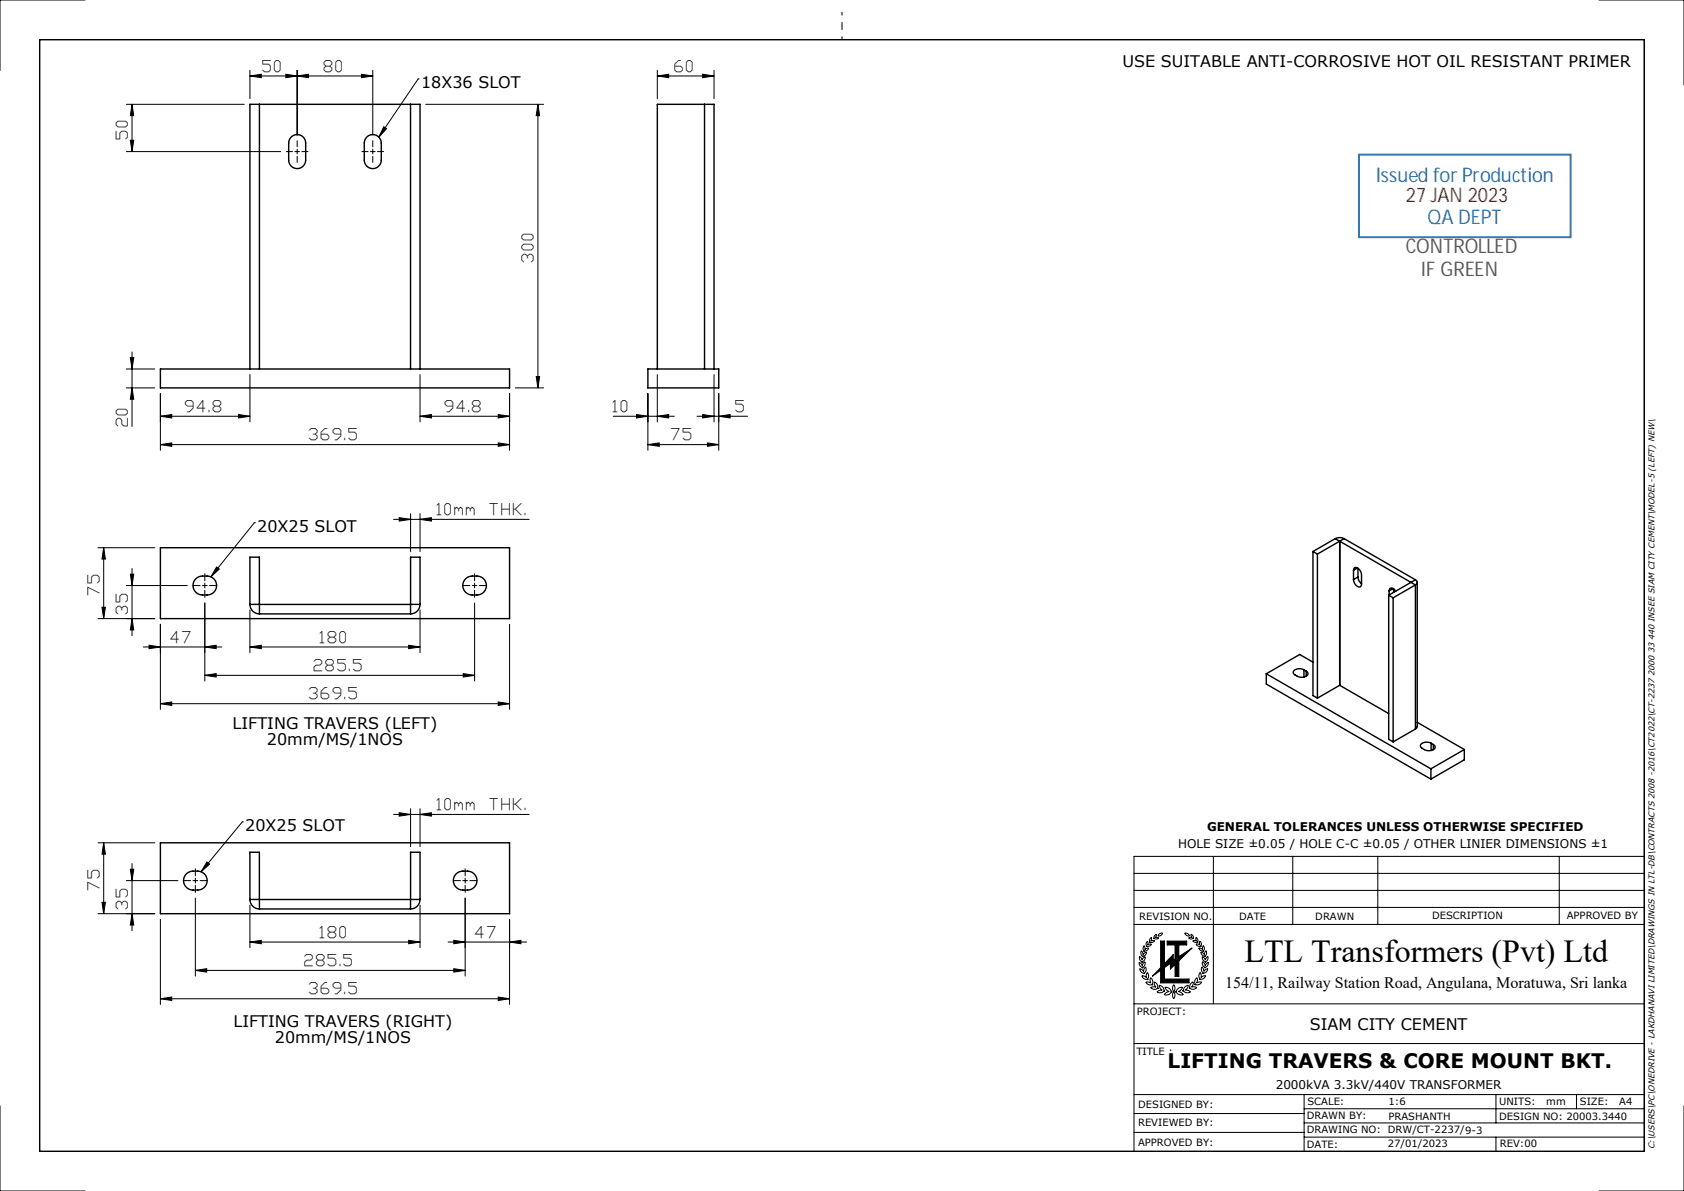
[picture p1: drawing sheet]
<svg xmlns="http://www.w3.org/2000/svg" width="297mm" height="210mm" viewBox="0 0 297 210" stroke-linecap="round" stroke-linejoin="round" font-family="sans-serif">
<g fill="none" stroke="#000" stroke-width=".18">
<path d="M15 0h-15v12.4M22.3 18.4h20.8M23.3 18.4v8.3M23.3 18.4l.3 2h-.6zM44.1 13.4l2-.3v.6zM44.1 13.4h21.6M44.1 12.4v5M50.4 13.1l2 .3-2 .3zM52.4 13.4l2-.3v.6zM52.4 12.4v11.4M63.7 13.1l2 .3-2 .3zM65.7 12.4v11.4"/>
<path d="M73.7 13.9h.1M73.7 13.9l-6.9 10.3M75.1 18.4h20.8M94.9 18.4l.3 2h-.6zM94.9 18.4v50M115.9 13.4l2-.3v.6zM115.9 12.4v5M115.9 13.4h10M123.9 13.1l2 .3-2 .3zM125.9 12.4v5M282 0h15v15M290 7v196"/>
<path d="M22.3 26.7h27.2M23 24.7h.6l-.3 2zM52 26.7h.8M52.4 26.3v.8M65.3 26.7h.9M65.7 26.3v.8M67.7 22.3l.5 .4-1.4 1.5zM22.3 68.4h5M22.3 65.1h5M23 63.1h.6l-.3 2zM23.3 62.1v13.1M23.3 68.4l.3 2h-.6z"/>
<path d="M28.3 78.4l2-.3v.6zM28.3 69.4v10M28.3 78.4h61.6M28.3 73.4l2-.3v.6zM28.3 73.4h15.8M42.1 73.1l2 .3-2 .3zM44.1 66.1v8.3M74.1 73.4l2-.3v.6zM74.1 73.4h15.8M74.1 66.1v8.3M87.9 73.1l2 .3-2 .3zM87.9 78.1l2 .3-2 .3z"/>
<path d="M89.9 69.4v10M90.9 68.4h5M94.6 66.4h.6l-.3 2zM108.2 73.4h10.7M112.3 73.1l2 .3-2 .3zM114.3 78.4l2-.3v.6zM114.3 78.4h12.5M114.3 69.4v10M115.9 73.4l2-.3v.6zM115.9 66.1v8.3M122.9 73.4h8.9M123.9 73.1l2 .3-2 .3z"/>
<path d="M124.8 78.1l2 .3-2 .3zM125.9 66.1v8.3M126.8 69.4v10M126.8 73.4l2-.3v.6zM17.3 96.6h10M18.3 96.6v12.5M18.3 96.6l.3 2h-.6zM38.2 100l.5 .3-1.5 1.4zM44.9 92.2h.1M44.9 92.2l-7.7 9.5M69.4 91.6h23.9M70.4 91.3l2 .3-2 .3z"/>
<path d="M72.4 90.6v6.6M74.1 91.6l2-.3v.6zM74.1 90.6v6.6M18 107.1h.6l-.3 2zM22.3 103.2h10.7M23 101.2h.6l-.3 2zM23.3 100.2v11.9M23.3 109.1l.3 2h-.6zM25.3 114.1h13.8M26.3 113.8l2 .3-2 .3zM27.3 109.1h-10M28.3 110.1v15"/>
<path d="M35.7 103.2h.8M36.1 102.8v.9M36.1 114.1l2-.3v.6zM36.1 106.3v13.8M36.1 119.1l2-.3v.6zM36.1 119.1h47.6M44.1 114.1l2-.3v.6zM44.1 107.6v7.5M44.1 114.1h30M72.1 113.8l2 .3-2 .3zM74.1 107.6v7.5M81.7 118.8l2 .3-2 .3z"/>
<path d="M83.3 103.2h.8M83.7 106.3v13.8M83.7 102.8v.9M89.9 110.1v15M28.3 124.1l2-.3v.6zM28.3 124.1h61.6M87.9 123.8l2 .3-2 .3zM17.3 148.6h10M18 159.1h.6l-.3 2zM18.3 148.6v12.5M18.3 148.6l.3 2h-.6zM22.3 155.3h9.1"/>
<path d="M23 153.3h.6l-.3 2zM23.3 152.3v11.8M34 155.3h.9M34.5 158.4v13.7M34.5 154.9v.8M36.5 152l.5 .4-1.5 1.3zM42.7 144.9h.1M42.7 144.9l-7.2 8.8M44.1 159.6v7.5M69.4 143.6h23.9M70.4 143.3l2 .3-2 .3zM72.4 142.6v6.7"/>
<path d="M74.1 159.6v7.5M74.1 143.6l2-.3v.6zM74.1 142.6v6.7M81.6 155.3h.9M82 158.4v13.7M82 154.9v.8M200 157h90M200 154h90M214 151v26M228 151v12M243 151v12M275 151v12"/>
<path d="M290 151h-90v52M17.3 161.1h10M23.3 161.1l.3 2h-.6zM28.3 176.1l2-.3v.6zM28.3 162.1v15M28.3 176.1h61.6M34.5 171.1l2-.3v.6zM34.5 171.1h47.5M44.1 166.1l2-.3v.6zM44.1 166.1h30M72.1 165.8l2 .3-2 .3zM79 166.1h13.9"/>
<path d="M80 165.8l2 .3-2 .3zM80 170.8l2 .3-2 .3zM87.9 175.8l2 .3-2 .3zM89.9 166.1l2-.3v.6zM89.9 162.1v15M200 177h90M200 163h90M200 160h90M200.9 169.7l.6 .6 .1-.4 .3-.3a.94 .94 0 0 1-.4 1.1 .97 .97 0 0 1-.6-1zM201 168.6l.4 .7 .2-.4 .4-.2a.9 .9 0 0 1-.6 .9 .93 .93 0 0 1-.4-1zM201 170.8l.4 .2 .3 .3 .1-.4 .2-.4a.97 .97 0 0 1-.2 1.2 1.01 1.01 0 0 1-.8-.9zM201.3 167.6l.3 .7 .3-.3 .3-.1a.86 .86 0 0 1-.7 .8 .89 .89 0 0 1-.2-1.1z"/>
<path d="M201.4 172l.4 .1 .4 .3v-.5l.1-.4a1.01 1.01 0 0 1 .1 1.2 1.05 1.05 0 0 1-1-.7zM201.8 166.7l.1 .7 .3-.2h.4a.82 .82 0 0 1-.9 .5 .86 .86 0 0 1 .1-1zM202.1 173.2h.4l.5 .1-.2-.4 .1-.5a1.05 1.05 0 0 1 .3 1.3l-.1-.1a.81 .81 0 0 1-1-.4zM202.3 166l.2 .2-.1 .4 .3-.1h.4a.79 .79 0 0 1-.9 .4l-.1-.5zM203 165.4l.1-.1-.1 .6h.6a.47 .47 0 0 1-.8 .2l-.1-.4zM203.5 165.4a.45 .45 0 0 0 .8 0l-.6-.1 .3-.6a.55 .55 0 0 0-.5 .7M203.6 173.1a1.08 1.08 0 0 1 .6 1.2h-.1a.84 .84 0 0 1-1.2-.2l.5-.1 .5 .1-.3-.5zM204.4 164.7l.7-.2a.69 .69 0 0 1-.9 .5zM204.4 173.7a1.12 1.12 0 0 1 1 1.1l-.1-.1a.87 .87 0 0 1-1.3 .2l.5-.3h.5l-.4-.4zM204.7 165.9h.7v4l1.5-1.6v1l.3-.2v-2.5h-1.3v-.7h3.4v.7h-1.4v2.1l2.3-1.5-2.3 2.2v2.8h-.7v-2.1l-.8 .8v-1l-1 .7v2h4.3v.7h-5v-2.2l-1.4 1 1.4-1.5zM205.5 174.1a.92 .92 0 0 1 1 .7h.2a1.04 1.04 0 0 1-1.4 .6l.4-.4 .5-.2a1.13 1.13 0 0 1-.7-.7zM207 173.6a1 1 0 0 1 0 1.3 1 1 0 0 1 0-1.3z"/>
<path d="M207 174.9a1 1 0 0 1 0 1.2 1 1 0 0 1 0-1.2zM207.7 174.4l.4-.3h.5a1.13 1.13 0 0 1-.8 .7l.5 .2 .4 .4a1.04 1.04 0 0 1-1.3-.6h.1zM208.9 164.5a.64 .64 0 0 1 .8 .5l-.4-.1zM209 174l.6-.3-.2 .5-.4 .4h.5l.5 .3a.87 .87 0 0 1-1.2-.2l-.2 .1v-.2h.1l.1-.3zM210 164.7a.62 .62 0 0 1 .5 .8l-.1-.1a.45 .45 0 0 1-.7 0l.6-.1zM210.1 173.4l.3-.3v.5l-.3 .5 .5-.1 .5 .1a.95 .95 0 0 1-1.3 .1zM210.9 166.5h.4l.3 .1v-.7a.69 .69 0 0 1 .1 1v-.1a.61 .61 0 0 1-.8-.3zM210.9 165.3a.66 .66 0 0 1 .3 .9l-.1-.1a.47 .47 0 0 1-.7-.2h.6zM211 172.5l.1-.1 .1 .3-.2 .6 .5-.1h.4a.91 .91 0 0 1-1.2 .4l.1-.1-.1-.5zM211.4 167.1l.4 .1 .3 .2 .1-.7a.72 .72 0 0 1 0 1h-.1a.64 .64 0 0 1-.7-.6zM211.7 171.5l.2 .4-.1 .5 .4-.3 .4-.1a.88 .88 0 0 1-1 .7v-.1a.78 .78 0 0 1 .1-1.1zM211.8 167.9l.4 .1 .2 .3 .3-.7a.75 .75 0 0 1-.3 1.1v-.1a.67 .67 0 0 1-.6-.7z"/>
<path d="M212 170.5l.2 .3 .1 .5 .3-.3 .4-.2a.85 .85 0 0 1-.9 .8l.1-.1a.75 .75 0 0 1-.2-1zM212 168.7l.4 .2 .2 .4 .4-.7a.78 .78 0 0 1-.5 1v-.1a.7 .7 0 0 1-.5-.8zM212.1 169.6l.3 .3 .1 .4 .6-.6a.82 .82 0 0 1-.7 .9l.1-.1a.73 .73 0 0 1-.4-.9zM0 195v15h15M200 196.3h30M200 199.7h30M200 193h90M200 184h90M230 198h60M230 193v10M230 195.5h60M263.8 193v5"/>
<path d="M278 193v2.5M297 195v15h-15M230 200.5h60M263.8 200.5v2.5"/>
</g>
<path d="M148.5 7v-4.8" fill="none" stroke="#000" stroke-width=".18" stroke-dasharray="15.2 1.3 1.3 1.3" stroke-dashoffset="14.7"/>
<g fill="none" stroke="#000" stroke-width=".25">
<path d="M7 7h283v196h-283zM45.8 18.4h-1.7v46.7M45.8 18.4v46.7M45.8 18.4h26.6M72.4 18.4h1.7v46.7M72.4 18.4v46.7M124.3 18.4h1.6v46.7M124.3 18.4h-8.4v46.7M124.3 18.4v46.7M51.4 24.2a1.5 1.5 0 0 1 1.6-.4 1.5 1.5 0 0 1 .9 1.4v3a1.5 1.5 0 0 1-1.5 1.5 1.5 1.5 0 0 1-1.5-1.5v-3.3zM64.7 24.2a1.5 1.5 0 0 1 1.6-.4 1.5 1.5 0 0 1 .9 1.4v3a1.5 1.5 0 0 1-1.5 1.5 1.5 1.5 0 0 1-1.5-1.5l.1-3.3zM28.3 65.1h61.6v3.3h-61.6z"/>
<path d="M114.3 65.1h12.5v3.3h-12.5zM28.3 96.6h61.6v12.5h-61.6zM231.6 97.2l.7 .5M231.6 97.2v25.4l.7 .5M232.3 97.7v25.4M235.5 95a1.75 1.75 0 0 1 1.6 0M235.5 95l14.1 8.1M235.5 95l-3.9 2.2M236.3 95.4h.1M236.3 95.4v25.4M236.3 95.4l-4 2.3M237.1 95l-.8 .4"/>
<path d="M237.1 95l12.5 7.2M34.6 102a2.29 2.29 0 0 1 3.5 .8 1.67 1.67 0 0 1-1.6 2.1 1.9 1.9 0 0 1-2.5-1.5l.2-.9zM44.1 106.6a1.67 1.67 0 0 0 1.7 1.6M44.1 106.6v-8.4h1.6l.1 10M44.1 106.6h30M45.8 106.6h.1M45.8 108.2h26.6M72.4 106.6h.1M74.1 106.6a1.68 1.68 0 0 1-1.7 1.6M74.1 106.6v-8.4h-1.7v10M82.2 102a2.29 2.29 0 0 1 3.5 .8 1.67 1.67 0 0 1-1.6 2.1 1.9 1.9 0 0 1-2.5-1.5l.1-.6zM223.3 118.8l29.1 16.8"/>
<path d="M223.3 118.8v1.8l29.1 16.8M230 118.1a1.32 1.32 0 0 0-1.9 .5 1.66 1.66 0 0 0 2.5 .4l.1-.4-.3-.3M230 118.1l.4 .2M230 118.1v1.3M230.4 118.3v.9M231.6 116.7l-2.4-1.3-5.9 3.4M238.7 100.6a.5 .5 0 0 1 .4-.6 .5 .5 0 0 1 .6 .4l.4 .8v1.8a.5 .5 0 0 1-.4 .5 .5 .5 0 0 1-.6-.3l-.3-.5-.1-.5M238.7 100.6v1.6M239.4 100.1l-.7 .5M239.5 101.7a1.58 1.58 0 0 0 .6 1.2M239.5 101.7l-.8 .5M239.5 100.2v1.5"/>
<path d="M244.9 105v25.4l.8 .4M244.9 105l.8 .4M245 104.2a.5 .5 0 0 1 .4-.5 .5 .5 0 0 1 .6 .3l.2 .2M245 104.2v.7M245.7 105.4v25.4M245.7 103.8l-.7 .4M245.8 103.8v.7M248.8 102.7h.1M248.8 102.7l-3.9 2.3M249.6 102.2a.48 .48 0 0 1 .4 .5 .48 .48 0 0 1-.4 .4M249.6 103.1l-3.9 2.3M249.6 103.1v25.4"/>
<path d="M249.6 102.2l-.8 .5M250 102.7v25.4l-.4 .4M236.3 120.8l-4 2.3M236.3 120.8h.1M236.3 120.8l8.6 5M249.6 128.5l-3.9 2.3M250 127.4l8.3 4.8M252.4 135.6v1.8M252.4 131a1.32 1.32 0 0 0-1.9 .5 1.66 1.66 0 0 0 2.6 .4v-.3l-.3-.3M252.4 131l.4 .3M252.4 131v1.3M252.8 131.3v.9"/>
<path d="M258.3 132.2v1.8l-5.9 3.4M258.3 132.2l-5.9 3.4M28.3 148.6h61.6v12.5h-61.6zM32.9 154a2.29 2.29 0 0 1 3.6 .8 1.67 1.67 0 0 1-1.6 2.1 1.9 1.9 0 0 1-2.5-1.5v-.6zM44.1 158.6a1.67 1.67 0 0 0 1.7 1.7M44.1 158.6v-8.3h1.6l.1 10M44.1 158.6h30M45.7 158.6h.1M72.4 158.6h.1M74.1 158.6a1.68 1.68 0 0 1-1.7 1.7M74.1 158.6v-8.3h-1.7v10M80.5 154a2.29 2.29 0 0 1 3.6 .8 1.67 1.67 0 0 1-1.6 2.1 1.9 1.9 0 0 1-2.5-1.5v-.6z"/>
<path d="M45.8 160.3h26.6"/>
</g>
<path d="M204.7 165.9h.7v4l1.5-1.6v1l.3-.2v-2.5h-1.3v-.7h3.4v.7h-1.4v2.1l2.3-1.5-2.3 2.2v2.8h-.7v-2.1l-.8 .8v-1l-1 .7v2h4.3v.7h-5v-2.2l-1.4 1 1.4-1.5z" fill-rule="evenodd" fill="#000"/>
<g fill="none" stroke="#000" stroke-width=".18" stroke-dasharray="15.2 1.3 1.3 1.3">
<path d="M51.6 26.7h-1.1M52.4 27.6v1M52.4 25.9v-1.1M53.2 26.7h1.1M64.9 26.7h-1.1M65.7 27.6v1M65.7 25.9v-1.1M66.6 26.7h1.1M35.3 103.2h-1.3M36.1 102.4v-1.2M36.1 104.1v1.2M37 103.2h1.2"/>
<path d="M82.9 103.2h-1.3M83.7 102.4v-1.2M83.7 104.1v1.2M84.5 103.2h1.3M33.6 155.3h-1.2M34.5 156.1v1.3M34.5 154.4v-1.2M35.3 155.3h1.2M81.2 155.3h-1.2M82 156.1v1.3M82 154.4v-1.2M82.9 155.3h1.2"/>
</g>
<g fill="#000">
<path d="M67.7 22.3l.5 .4-1.4 1.5zM38.2 100l.5 .3-1.5 1.4zM36.5 152l.5 .4-1.5 1.3z"/>
<path d="M74.1 73.4l2-.3v.6zM87.9 73.1l2 .3-2 .3zM44.1 13.4l2-.3v.6zM50.4 13.1l2 .3-2 .3zM52.4 13.4l2-.3v.6zM63.7 13.1l2 .3-2 .3zM28.3 73.4l2-.3v.6zM42.1 73.1l2 .3-2 .3zM123.9 73.1l2 .3-2 .3zM126.8 73.4l2-.3v.6zM28.3 124.1l2-.3v.6zM87.9 123.8l2 .3-2 .3zM36.1 119.1l2-.3v.6zM81.7 118.8l2 .3-2 .3zM34.5 171.1l2-.3v.6zM80 170.8l2 .3-2 .3z"/>
<path d="M87.9 78.1l2 .3-2 .3zM28.3 78.4l2-.3v.6zM124.8 78.1l2 .3-2 .3zM114.3 78.4l2-.3v.6zM123.9 13.1l2 .3-2 .3zM115.9 13.4l2-.3v.6zM115.9 73.4l2-.3v.6zM112.3 73.1l2 .3-2 .3zM74.1 143.6l2-.3v.6zM70.4 143.3l2 .3-2 .3z"/>
<path d="M94.6 66.4h.6l-.3 2zM94.9 18.4l.3 2h-.6zM23 24.7h.6l-.3 2zM23.3 18.4l.3 2h-.6zM23.3 68.4l.3 2h-.6zM23 63.1h.6l-.3 2z"/>
<path d="M70.4 91.3l2 .3-2 .3zM74.1 91.6l2-.3v.6z"/>
<path d="M18 107.1h.6l-.3 2zM18.3 96.6l.3 2h-.6z"/>
<path d="M23 101.2h.6l-.3 2zM23.3 109.1l.3 2h-.6zM23 153.3h.6l-.3 2zM23.3 161.1l.3 2h-.6z"/>
<path d="M26.3 113.8l2 .3-2 .3zM36.1 114.1l2-.3v.6z"/>
<path d="M44.1 114.1l2-.3v.6zM72.1 113.8l2 .3-2 .3z"/>
<path d="M18.3 148.6l.3 2h-.6zM18 159.1h.6l-.3 2z"/>
<path d="M28.3 176.1l2-.3v.6zM87.9 175.8l2 .3-2 .3z"/>
<path d="M44.1 166.1l2-.3v.6zM72.1 165.8l2 .3-2 .3zM80 165.8l2 .3-2 .3zM89.9 166.1l2-.3v.6z"/>
</g>
<path d="M239.7 27.3h37.3v14.5h-37.3z" fill="none" stroke="#2e75b6" stroke-width=".34"/>
<text font-size="5.6" x="219.5" y="169.6">LTL Transformers (Pvt) Ltd</text>
<g font-size="3.6" fill="#2e74b5">
<text x="242.6" y="32">Issued for Production</text>
<text x="251.8" y="39.5">QA DEPT</text>
</g>
<text font-size="3.6" fill="#f00" x="248" y="35.6">27 JAN 2023</text>
<g font-size="3.6" fill="#538135">
<text x="248" y="44.6">CONTROLLED</text>
<text x="250.6" y="48.7">IF GREEN</text>
</g>
<text font-size="3.5" x="205.9" y="188.4">LIFTING TRAVERS &amp; CORE MOUNT BKT.</text>
<g font-size="2.8">
<text x="198" y="11.8">USE SUITABLE ANTI-CORROSIVE HOT OIL RESISTANT PRIMER</text>
<text x="46.3" y="12.6">50</text>
<text x="57.2" y="12.6">80</text>
<text x="74.3" y="15.5">18X36 SLOT</text>
<text x="119" y="12.6">60</text>
<text x="22.5" y="24.5" transform="rotate(-90 22.5 24.5)">50</text>
<text x="94.1" y="46.2" transform="rotate(-90 94.1 46.2)">300</text>
<text x="22.5" y="75.2" transform="rotate(-90 22.5 75.2)">20</text>
<text x="32.7" y="72.6">94.8</text>
<text x="54.6" y="77.6">369.5</text>
<text x="78.5" y="72.6">94.8</text>
<text x="108.2" y="72.6">10</text>
<text x="118.4" y="77.6">75</text>
<text x="129.8" y="72.6">5</text>
<text x="45.4" y="93.8">20X25 SLOT</text>
<text x="77.1" y="90.8">10mm</text>
<text x="86.4" y="90.8">THK.</text>
<text x="17.5" y="104.9" transform="rotate(-90 17.5 104.9)">75</text>
<text x="22.5" y="108.2" transform="rotate(-90 22.5 108.2)">35</text>
<text x="30.1" y="113.3">47</text>
<text x="56.5" y="113.3">180</text>
<text x="55.4" y="118.3">285.5</text>
<text x="54.6" y="123.3">369.5</text>
<text x="41" y="128.5">LIFTING TRAVERS (LEFT)</text>
<text x="47.1" y="131.3">20mm/MS/1NOS</text>
<text x="77.1" y="142.9">10mm</text>
<text x="86.4" y="142.9">THK.</text>
<text x="43.3" y="146.5">20X25 SLOT</text>
<text x="17.5" y="156.9" transform="rotate(-90 17.5 156.9)">75</text>
<text x="22.5" y="160.3" transform="rotate(-90 22.5 160.3)">35</text>
<text x="56.5" y="165.4">180</text>
<text x="83.9" y="165.4">47</text>
<text x="53.8" y="170.4">285.5</text>
<text x="54.6" y="175.4">369.5</text>
<text x="216.1" y="174.1">154/11, Railway Station Road, Angulana, Moratuwa, Sri lanka</text>
<text x="41.2" y="181">LIFTING TRAVERS (RIGHT)</text>
<text x="48.5" y="183.9">20mm/MS/1NOS</text>
<text x="231" y="181.6">SIAM CITY CEMENT</text>
</g>
<g font-size="2.1">
<text x="207.8" y="149.6">HOLE SIZE ±0.05 / HOLE C-C ±0.05 / OTHER LINIER DIMENSIONS ±1</text>
<text x="212.9" y="146.4">GENERAL TOLERANCES UNLESS OTHERWISE SPECIFIED</text>
<text x="225" y="191.9">2000kVA 3.3kV/440V TRANSFORMER</text>
</g>
<g font-size="1.8">
<text x="200.9" y="162.1">REVISION NO.</text>
<text x="218.6" y="162.1">DATE</text>
<text x="232" y="162.1">DRAWN</text>
<text x="252.6" y="162.1">DESCRIPTION</text>
<text x="276.3" y="162.1">APPROVED BY</text>
<text x="200.5" y="179">PROJECT:</text>
<text x="200.4" y="186">TITLE :</text>
<text x="200.7" y="195.4">DESIGNED BY:</text>
<text x="230.5" y="197.4">DRAWN BY:</text>
<text x="230.6" y="194.9">SCALE:</text>
<text x="244.9" y="197.5">PRASHANTH</text>
<text x="244.9" y="194.9">1:6</text>
<text x="264.4" y="197.4">DESIGN NO: 20003.3440</text>
<text x="264.4" y="194.9">UNITS:</text>
<text x="272.7" y="194.9">mm</text>
<text x="278.6" y="194.9">SIZE:</text>
<text x="285.6" y="194.9">A4</text>
<text x="200.7" y="202">APPROVED BY:</text>
<text x="200.7" y="198.6">REVIEWED BY:</text>
<text x="230.5" y="199.9">DRAWING NO: DRW/CT-2237/9-3</text>
<text x="230.5" y="202.4">DATE:</text>
<text x="244.8" y="202.3">27/01/2023</text>
<text x="264.5" y="202.3">REV:00</text>
</g>
<text font-size="1.5" x="291.8" y="202.7" transform="rotate(-90 291.8 202.7)">C:\USERS\PC\ONEDRIVE - LAKDHANAVI LIMITED\DRAWINGS IN LTL-DB\CONTRACTS 2008 -2016\CT2022\CT-2237 2000 33 440 INSEE SIAM CITY CEMENT\MODEL-5 (LEFT) NEW\</text>
</svg>
